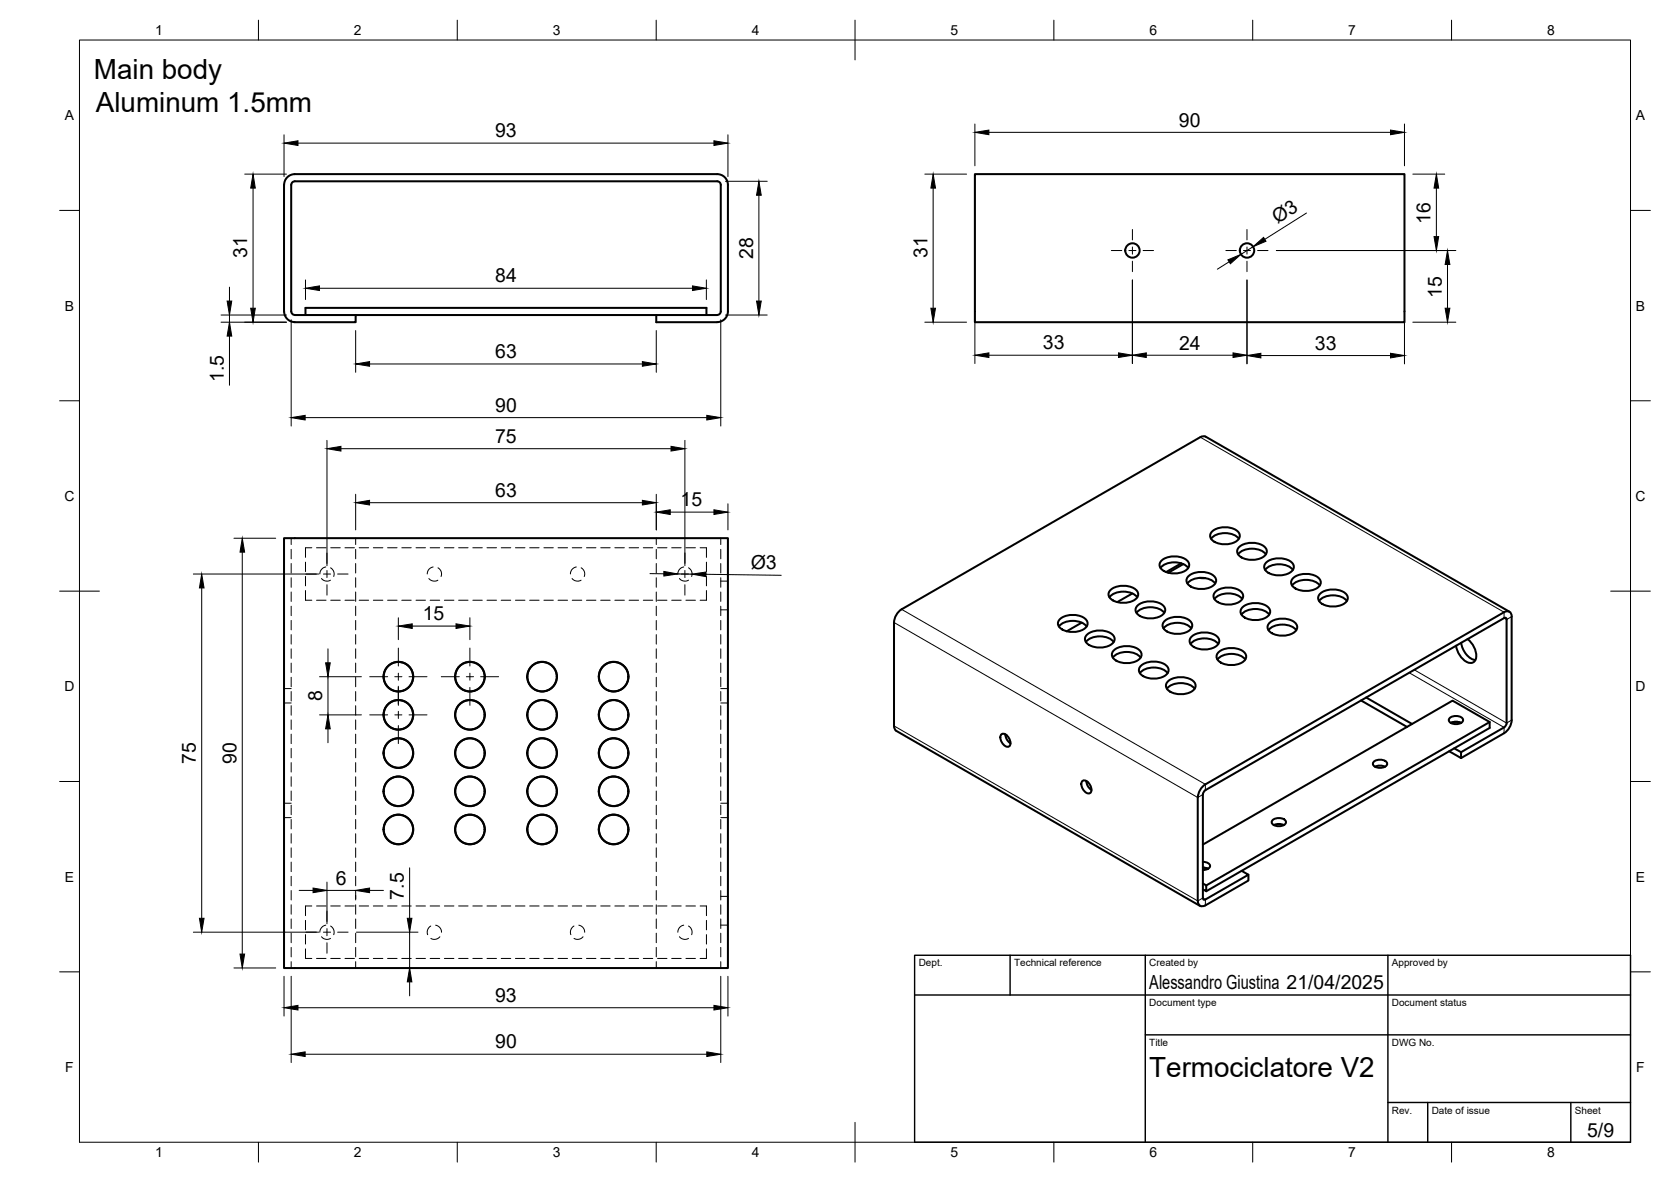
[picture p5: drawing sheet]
<svg xmlns="http://www.w3.org/2000/svg" width="420mm" height="297mm" viewBox="0 0 420 297" stroke-linecap="round" stroke-linejoin="round" font-family="sans-serif">
<!-- layer: Visible -->
<g fill="none" stroke="#000" stroke-width=".51">
<path d="M245.1 43.8h108v37.2h-108zM76.8 79.2v-1.8h100.8v1.8M89.4 79.2v1.8l-15.3-.1a2.7 2.7 0 0 1-2.7-2.7v-31.7a2.74 2.74 0 0 1 2.7-2.7h106.2a2.7 2.7 0 0 1 2.7 2.7v31.8a2.7 2.7 0 0 1-2.7 2.6l-15.3 .1v-1.8h15.3a.94 .94 0 0 0 .9-1v-31.7a.9 .9 0 0 0-.9-.9h-106.2a.9 .9 0 0 0-.9 .9v31.8a.94 .94 0 0 0 .9 .8l90.9 .1M71.4 135.2h111.6v108.1h-111.6zM304.5 135.4a5 5 0 0 1 7 0M304.8 133.5a5.2 5.2 0 0 1 6.7 .4 1.8 1.8 0 0 1-1.4 2.5 5.2 5.2 0 0 1-5.6-1.1 1.4 1.4 0 0 1 .3-1.8zM311.3 139.3a5 5 0 0 1 7 0M311.6 137.4a5.2 5.2 0 0 1 6.7 .5 1.8 1.8 0 0 1-1.4 2.4 5.2 5.2 0 0 1-5.6-1 1.4 1.4 0 0 1 .3-1.9zM224.8 156.4v26l.3 1.1 76.6 44.2M226.7 153.1l75.1-43.2 .7-.3 .7 .1 76.3 44M226.7 153.1l-1.2 1.2-.5 1-.2 1.1M266.3 157.4a5 5 0 0 1 6.9 0"/>
<path d="M266.6 155.5a5.2 5.2 0 0 1 6.7 .5 1.8 1.8 0 0 1-1.5 2.5 5.2 5.2 0 0 1-5.6-1.1 1.4 1.4 0 0 1 .4-1.9zM272 156.5l-3.8 2.2M273.4 159.5a5.2 5.2 0 0 1 6.7 .4 1.8 1.8 0 0 1-1.5 2.5 5.2 5.2 0 0 1-5.6-1.1 1.4 1.4 0 0 1 .4-1.8zM279 150.1a5 5 0 0 1 6.9 0M279.3 148.2a5.2 5.2 0 0 1 6.7 .5 1.8 1.8 0 0 1-1.5 2.4 5.2 5.2 0 0 1-5.6-1.1 1.4 1.4 0 0 1 .4-1.8zM284.7 149.1l-3.8 2.2M285.8 154a5 5 0 0 1 6.9 0M286.1 152.1a5.2 5.2 0 0 1 6.7 .5 1.8 1.8 0 0 1-1.5 2.5 5.2 5.2 0 0 1-5.6-1.1 1.4 1.4 0 0 1 .4-1.9zM291.8 142.7a5 5 0 0 1 7 0M292.1 140.8a5.2 5.2 0 0 1 6.7 .5 1.8 1.8 0 0 1-1.5 2.5 5.2 5.2 0 0 1-5.5-1.1 1.4 1.4 0 0 1 .3-1.9zM292.6 157.9a5 5 0 0 1 6.9 0M292.9 156a5.2 5.2 0 0 1 6.7 .5 1.8 1.8 0 0 1-1.5 2.5 5.2 5.2 0 0 1-5.6-1.1 1.4 1.4 0 0 1 .4-1.9z"/>
<path d="M297 141.6l-3.8 2.2M297.5 141.8l-3.7 2.1M298.6 146.6a5 5 0 0 1 6.9 0M298.9 144.7a5.2 5.2 0 0 1 6.7 .5 1.8 1.8 0 0 1-1.5 2.5 5.2 5.2 0 0 1-5.6-1.1 1.4 1.4 0 0 1 .4-1.9zM299.7 159.9a5.2 5.2 0 0 1 6.7 .5 1.8 1.8 0 0 1-1.5 2.5 5.2 5.2 0 0 1-5.6-1.1 1.4 1.4 0 0 1 .4-1.9zM301.7 145.2l1.3 .1M305.4 150.5a5 5 0 0 1 6.9 0M305.7 148.7a5.2 5.2 0 0 1 6.7 .4 1.8 1.8 0 0 1-1.5 2.5 5.2 5.2 0 0 1-5.6-1.1 1.4 1.4 0 0 1 .4-1.8zM312.2 154.5a5 5 0 0 1 6.9 0M312.5 152.6a5.2 5.2 0 0 1 6.7 .4 1.8 1.8 0 0 1-1.5 2.5 5.2 5.2 0 0 1-5.6-1.1 1.4 1.4 0 0 1 .4-1.8zM318.1 143.2a5 5 0 0 1 7 0M318.4 141.3a5.2 5.2 0 0 1 6.7 .5 1.8 1.8 0 0 1-1.4 2.4 5.2 5.2 0 0 1-5.6-1.1 1.4 1.4 0 0 1 .3-1.8z"/>
<path d="M319 158.4a5 5 0 0 1 6.9 0M319.3 156.5a5.2 5.2 0 0 1 6.7 .4 1.8 1.8 0 0 1-1.5 2.5 5.2 5.2 0 0 1-5.6-1.1 1.4 1.4 0 0 1 .4-1.8zM324.9 147.1a5 5 0 0 1 6.9 0M325.2 145.2a5.2 5.2 0 0 1 6.7 .5 1.8 1.8 0 0 1-1.5 2.5 5.2 5.2 0 0 1-5.6-1.1 1.4 1.4 0 0 1 .4-1.9zM331.7 151a5 5 0 0 1 6.9 0M332 149.1a5.2 5.2 0 0 1 6.7 .5 1.8 1.8 0 0 1-1.5 2.5 5.2 5.2 0 0 1-5.6-1.1 1.4 1.4 0 0 1 .4-1.9zM378.2 153.8l-75.1 43.3M378.2 153.9a1.16 1.16 0 0 1 1.3-.2 1.16 1.16 0 0 1 .6 1.3v26l-.2 1-.9 1.5-.8 .8-10.8 6.2M378.8 155.7v26M378.8 155.7l-.2-.4h-.4l-75.1 43.3-.5 .4-.1 .7M273.1 161.3a5 5 0 0 1 6.9 0M279.8 165.3a5 5 0 0 1 7 0"/>
<path d="M280.1 163.4a5.2 5.2 0 0 1 6.7 .4 1.8 1.8 0 0 1-1.4 2.5 5.2 5.2 0 0 1-5.6-1.1 1.4 1.4 0 0 1 .3-1.8zM286.6 169.2a5 5 0 0 1 7 0M286.9 167.3a5.2 5.2 0 0 1 6.7 .4 1.8 1.8 0 0 1-1.4 2.5 5.2 5.2 0 0 1-5.6-1.1 1.4 1.4 0 0 1 .3-1.8zM293.4 173.1a5 5 0 0 1 7 0M293.7 171.2a5.2 5.2 0 0 1 6.7 .4 1.8 1.8 0 0 1-1.5 2.5 5.2 5.2 0 0 1-5.5-1.1 1.4 1.4 0 0 1 .3-1.8zM299.4 161.8a5 5 0 0 1 6.9 0M306.1 165.7a5 5 0 0 1 7 0M306.4 163.9a5.2 5.2 0 0 1 6.8 .4 1.8 1.8 0 0 1-1.5 2.5 5.2 5.2 0 0 1-5.6-1.1 1.4 1.4 0 0 1 .3-1.8zM342.2 176l11.6 6.7M343.5 175.3l11.5 6.6M367.4 161.5a5 5 0 0 0 3.6 4.4M369 160.6a5 5 0 0 1 1.9 5.4 1.72 1.72 0 0 1-2.7 0l-1.4-1.7-.7-2"/>
<path d="M251.8 184.6a1.61 1.61 0 0 1 2.1 1.3 .98 .98 0 0 1 .1 1.3 .98 .98 0 0 1-1.2 .3 2.35 2.35 0 0 1-1-2.9zM252.8 184.6a2.82 2.82 0 0 0 1.3 2.2M252.8 184.6l.4 .2M272.1 196.3a1.61 1.61 0 0 1 2.2 1.3 .98 .98 0 0 1 .1 1.3 .98 .98 0 0 1-1.2 .3 2.35 2.35 0 0 1-1.1-2.9zM273.2 196.3a2.82 2.82 0 0 0 1.2 2.2M273.2 196.4l.3 .2M302.5 199.7v26M303.1 197.1l-1.2 1.2-.5 1-.2 1.1v26a1.16 1.16 0 0 0 .5 1.2 1.16 1.16 0 0 0 1.4-.1M345.4 191.5a2.38 2.38 0 0 1 3.4 .3 1.56 1.56 0 0 1-2.1 1.2 1.38 1.38 0 0 1-1.5-1.2zM345.7 192.7a2.86 2.86 0 0 1 2.6 0M364.4 188.8l3 1.7M364.5 180.5a2.38 2.38 0 0 1 3.4 .3 1.56 1.56 0 0 1-2.1 1.2 1.38 1.38 0 0 1-1.5-1.2z"/>
<path d="M364.8 181.7a2.86 2.86 0 0 1 2.6 0M365.7 188.1l1.7 .9M374.6 181.4l-71.3 41.1M378.8 181.7l-.2 .6-.4 .5-10.8 6.2v1.5M302.5 212.2l62.7-36.1 9.4 5.3v1.5l-71.3 41.1M302.5 218l1.2 .3M302.5 216.6a1.28 1.28 0 0 1 1.7 1.3 2.02 2.02 0 0 1-1.7 .7M312.2 218.8l1.7 1-10.8 6.2-.5 .1-.1-.4M313.9 219.8v1.5l-10.8 6.2M319.9 206.1a2.38 2.38 0 0 1 3.4 .3 1.56 1.56 0 0 1-2 1.2 1.38 1.38 0 0 1-1.5-1.2zM320.3 207.4a2.86 2.86 0 0 1 2.5 0M302.5 222l.8 .5v1.5l-.8-.5"/>
<circle cx="284.7" cy="62.9" r="1.81"/>
<circle cx="313.6" cy="62.9" r="1.81"/>
<circle cx="100.2" cy="179.6" r="3.7"/>
<circle cx="100.2" cy="170" r="3.7"/>
<circle cx="118.2" cy="170" r="3.7"/>
<circle cx="118.2" cy="179.6" r="3.7"/>
<circle cx="136.3" cy="179.6" r="3.7"/>
<circle cx="136.3" cy="170" r="3.7"/>
<circle cx="154.3" cy="179.6" r="3.7"/>
<circle cx="154.3" cy="170" r="3.7"/>
<circle cx="100.2" cy="189.2" r="3.7"/>
<circle cx="100.2" cy="198.9" r="3.7"/>
<circle cx="118.2" cy="189.2" r="3.7"/>
<circle cx="118.2" cy="198.9" r="3.7"/>
<circle cx="136.3" cy="189.2" r="3.7"/>
<circle cx="136.3" cy="198.9" r="3.7"/>
<circle cx="154.3" cy="189.2" r="3.7"/>
<circle cx="154.3" cy="198.9" r="3.7"/>
<circle cx="100.2" cy="208.4" r="3.7"/>
<circle cx="118.2" cy="208.4" r="3.7"/>
<circle cx="136.3" cy="208.4" r="3.7"/>
<circle cx="154.3" cy="208.4" r="3.7"/>
</g>
<!-- layer: Hidden -->
<g fill="none" stroke="#000" stroke-width=".25">
<path d="M73.2 135.2v1.6M73.2 138.1v2.3M78.4 137.7h-1.6v2.4M79.6 137.7h2.4M83.2 137.7h2.4M86.7 137.7h2.4M89.4 135.2v1.6M89.4 138.1v2.3M90.3 137.7h2.4M93.9 137.7h2.4M97.5 137.7h2.3M101 137.7h2.4"/>
<path d="M104.6 137.7h2.4M108.2 137.7h2.4M111.7 137.7h2.4M115.3 137.7h2.4M118.9 137.7h2.4M122.4 137.7h2.4M126 137.7h2.4M129.6 137.7h2.4M133.2 137.7h2.4M136.8 137.7h2.3M140.3 137.7h2.4M143.9 137.7h2.4"/>
<path d="M147.5 137.7h2.3M151 137.7h2.4M154.6 137.7h2.4M158.2 137.7h2.4M161.8 137.7h2.3M165 135.2v1.6M165 138.1v2.3M165.3 137.7h2.4M168.9 137.7h2.4M172.5 137.7h2.4M176 137.7h1.6v2.4M181.2 135.2v1.6"/>
<path d="M181.2 138.1v2.3M73.2 141.6v2.4M73.2 145.2v2.4M73.2 148.8v2.3M73.2 152.3v2.4M73.2 155.9v2.4M73.2 159.5v2.4M76.8 148.4v2.4h1.6M76.8 141.3v2.3M76.8 144.9v2.3M79.6 150.8h2.4M80.8 145.4a1.75 1.75 0 0 0 2.3 .4"/>
<path d="M81.9 142.5a1.82 1.82 0 0 0-1.5 1.7M83.1 142.7a1.78 1.78 0 0 1 .8 2.2M83.2 150.8h2.4M86.7 150.8h2.4M89.4 141.6v2.4M89.4 145.2v2.4M89.4 148.8v2.3M89.4 152.3v2.4M89.4 155.9v2.4M89.4 159.5v2.4M90.3 150.8h2.4M93.9 150.8h2.4"/>
<path d="M97.5 150.8h2.3M101 150.8h2.4M104.6 150.8h2.4M107.8 145.4a1.75 1.75 0 0 0 2.3 .4M108.2 150.8h2.4M108.9 142.5a1.77 1.77 0 0 0-1.5 1.7M110.1 142.7a1.74 1.74 0 0 1 .8 2.2M111.7 150.8h2.4M115.3 150.8h2.4M118.9 150.8h2.4M122.4 150.8h2.4M126 150.8h2.4"/>
<path d="M129.6 150.8h2.4M133.2 150.8h2.4M136.8 150.8h2.3M140.3 150.8h2.4M143.8 145.4a1.75 1.75 0 0 0 2.3 .4M143.9 150.8h2.4M144.9 142.5a1.77 1.77 0 0 0-1.5 1.7M146.1 142.7a1.74 1.74 0 0 1 .8 2.2M147.5 150.8h2.3M151 150.8h2.4M154.6 150.8h2.4M158.2 150.8h2.4"/>
<path d="M161.8 150.8h2.3M165 141.6v2.4M165 145.2v2.4M165 148.8v2.3M165 152.3v2.4M165 155.9v2.4M165 159.5v2.4M165.3 150.8h2.4M168.9 150.8h2.4M170.8 145.4a1.79 1.79 0 0 0 2.3 .4M171.9 142.5a1.77 1.77 0 0 0-1.5 1.7M172.5 150.8h2.4"/>
<path d="M173.1 142.7a1.78 1.78 0 0 1 .8 2.2M177.6 141.3v2.3M177.6 144.9v2.3M177.6 148.4v2.4h-1.6M181.2 141.6v2.4M181.2 145.2v2.4M181.2 148.8v2.3M181.2 152.3v2.4M181.2 155.9v2.4M181.2 159.5v2.4M181.2 153.3h1.8M181.2 146h1.8"/>
<path d="M71.4 173h1.8M71.4 176.7h1.8M73.2 163.1v2.3M73.2 166.6v2.4M73.2 170.2v2.4M73.2 173.8v2.4M73.2 177.3v2.4M89.4 163.1v2.3M89.4 166.6v2.4M89.4 170.2v2.4M89.4 173.8v2.4M89.4 177.3v2.4"/>
<path d="M165 163.1v2.3M165 166.6v2.4M165 170.2v2.4M165 173.8v2.4M165 177.3v2.4M181.2 163.1v2.3M181.2 166.6v2.4M181.2 170.2v2.4M181.2 173.8v2.4M181.2 177.3v2.4M181.2 173h1.8M181.2 176.7h1.8"/>
<path d="M73.2 180.9v2.4M73.2 184.5v2.4M73.2 188.1v2.3M73.2 191.7v2.3M73.2 195.2v2.4M73.2 198.8v2.4M89.4 180.9v2.4M89.4 184.5v2.4M89.4 188.1v2.3M89.4 191.7v2.3M89.4 195.2v2.4M89.4 198.8v2.4"/>
<path d="M165 180.9v2.4M165 184.5v2.4M165 188.1v2.3M165 191.7v2.3M165 195.2v2.4M165 198.8v2.4M181.2 180.9v2.4M181.2 184.5v2.4M181.2 188.1v2.3M181.2 191.7v2.3M181.2 195.2v2.4M181.2 198.8v2.4"/>
<path d="M71.4 201.9h1.8M71.4 205.5h1.8M73.2 202.4v2.3M73.2 205.9v2.4M73.2 209.5v2.4M73.2 213.1v2.4M73.2 216.6v2.4M89.4 202.4v2.3M89.4 205.9v2.4M89.4 209.5v2.4M89.4 213.1v2.4M89.4 216.6v2.4"/>
<path d="M165 202.4v2.3M165 205.9v2.4M165 209.5v2.4M165 213.1v2.4M165 216.6v2.4M181.2 202.4v2.3M181.2 205.9v2.4M181.2 209.5v2.4M181.2 213.1v2.4M181.2 216.6v2.4M181.2 201.9h1.8M181.2 205.5h1.8"/>
<path d="M73.2 220.2v2.4M73.2 223.8v2.4M73.2 227.4v2.4M73.2 230.9v2.4M73.2 234.5v2.4M73.2 238.1v2.4M76.8 231.3v2.4M76.8 234.9v2.3M76.8 238.4v2.5h1.6M78.4 227.7h-1.6v2.4M79.6 227.7h2.4M80.8 235.4a1.75 1.75 0 0 0 2.3 .4"/>
<path d="M81.9 232.5a1.82 1.82 0 0 0-1.5 1.8M83.1 232.7a1.8 1.8 0 0 1 .8 2.2M83.2 227.7h2.4M86.7 227.7h2.4M89.4 220.2v2.4M89.4 223.8v2.4M89.4 227.4v2.4M89.4 230.9v2.4M89.4 234.5v2.4M89.4 238.1v2.4M90.3 227.7h2.4M93.9 227.7h2.4"/>
<path d="M97.5 227.7h2.3M101 227.7h2.4M104.6 227.7h2.4M108.2 227.7h2.4M108.3 232.7a1.75 1.75 0 0 0-.8 2.2M109.5 232.5a1.77 1.77 0 0 1 1.5 1.8M110.6 235.4a1.75 1.75 0 0 1-2.3 .4M111.7 227.7h2.4M115.3 227.7h2.4M118.9 227.7h2.4M122.4 227.7h2.4M126 227.7h2.4"/>
<path d="M129.6 227.7h2.4M133.2 227.7h2.4M136.8 227.7h2.3M140.3 227.7h2.4M143.9 227.7h2.4M144.3 232.7a1.75 1.75 0 0 0-.7 2.2M145.5 232.5a1.77 1.77 0 0 1 1.5 1.8M146.6 235.4a1.75 1.75 0 0 1-2.3 .4M147.5 227.7h2.3M151 227.7h2.4M154.6 227.7h2.4M158.2 227.7h2.4"/>
<path d="M161.8 227.7h2.3M165 220.2v2.4M165 223.8v2.4M165 227.4v2.4M165 230.9v2.4M165 234.5v2.4M165 238.1v2.4M165.3 227.7h2.4M168.9 227.7h2.4M170.8 235.4a1.79 1.79 0 0 0 2.3 .4M171.9 232.5a1.77 1.77 0 0 0-1.5 1.8M172.5 227.7h2.4"/>
<path d="M173.1 232.7a1.8 1.8 0 0 1 .8 2.2M176 227.7h1.6v2.4M177.6 231.3v2.4M177.6 234.9v2.3M177.6 238.4v2.5h-1.6M181.2 220.2v2.4M181.2 223.8v2.4M181.2 227.4v2.4M181.2 230.9v2.4M181.2 234.5v2.4M181.2 238.1v2.4M181.2 232.5h1.8"/>
<path d="M181.2 225.3h1.8M73.2 241.7v1.6M79.6 240.9h2.4M83.2 240.9h2.4M86.7 240.9h2.4M89.4 241.7v1.6M90.3 240.9h2.4M93.9 240.9h2.4M97.5 240.9h2.3M101 240.9h2.4M104.6 240.9h2.4M108.2 240.9h2.4"/>
<path d="M111.7 240.9h2.4M115.3 240.9h2.4M118.9 240.9h2.4M122.4 240.9h2.4M126 240.9h2.4M129.6 240.9h2.4M133.2 240.9h2.4M136.8 240.9h2.3M140.3 240.9h2.4M143.9 240.9h2.4M147.5 240.9h2.3M151 240.9h2.4"/>
<path d="M154.6 240.9h2.4M158.2 240.9h2.4M161.8 240.9h2.3M165 241.7v1.6M165.3 240.9h2.4M168.9 240.9h2.4M172.5 240.9h2.4M181.2 241.7v1.6"/>
</g>
<!-- layer: Visible Narrow -->
<path d="M301.8 109.9l76.4 43.9v1.5l.6 .4 1.3-.7M224.8 156.4l76.4 44 1.3-.7M226.7 153.1l76.4 44v1.5M354.3 169.1l23.9 13.7v1.5M355.6 168.3l23.2 13.4 1.3-.7M224.8 182.4l76.4 44 1.3-.7 .6 .3v1.5" fill="none" stroke="#000" stroke-width=".25"/>
<!-- layer: BORDER -->
<g fill="none" stroke="#000" stroke-width=".25">
<path d="M20 10.1h390v276.9h-390zM65 5.1v5M115 5.1v5M165 5.1v5M215 5.1v10M265 5.1v5M315 5.1v5M365 5.1v5M15 52.9h5M410 52.9h5M15 100.7h5M410 100.7h5"/>
<path d="M15 148.6h10M405 148.6h10M15 196.4h5M410 196.4h5M15 244.2h5M410 244.2h5M65 287v5M115 287v5M165 287v5M215 282.1v9.9M265 287v5M315 287v5"/>
<path d="M365 287v5"/>
</g>
<!-- layer: TITLEBLOCK -->
<path d="M230 240.1h180v46.9h-180zM230 250h180M254 240.1v9.9M288 240.1v46.9M349 240.1v46.9M288 260.1h122M349 277.1h61M359 277.1v9.9M395 277.1v9.9" fill="none" stroke="#000" stroke-width=".36"/>
<!-- layer: FD_Dimensions -->
<g fill="none" stroke="#000" stroke-width=".25">
<path d="M71.4 33.9v10.5M74.9 36h104.6M183 33.9v10.5M245.1 31.2v10.5M248.6 33.3h101M353.1 31.2v10.5M61.5 43.8h10.5M63.6 47.3v30.2M182.4 45.6h10.5M190.8 49.1v26.6M232.5 43.8h10.5M234.6 47.3v30.2"/>
<path d="M328.5 53.5l-10.5 6.6M355.2 43.8h8.1M361.2 47.3v12.2M55.6 79.2h16.4M57.7 72.2v3.5M57.7 79.2v1.8M76.8 70.3v5M80.3 72.4h93.8M177.6 70.3v5M182.4 79.2h10.5M284.7 70.4v21M309.1 65.8l-3 1.9"/>
<path d="M313.5 70.4v21M315.1 62l-3.1 1.9M320.9 63h45.2M364 66.5v11M55.6 81h16.4M57.7 84.5v12.3M73.2 80.4v26.7M89.4 83.1v10.5M92.9 91.5h68.6M165 83.1v10.5M181.2 80.4v26.7M232.5 81h10.5"/>
<path d="M245.1 80.4v11M248.6 89.3h32.6M288.2 89.3h21.8M317 89.4h32.6M353.1 80.4v11M355.2 81h10.9M76.7 105h101M82.2 110.7v31.5M85.7 112.8h83M172.2 110.7v31.5M58.8 135.3h10.5M60.9 138.8v101"/>
<path d="M89.4 124.2v9M92.9 126.3h68.6M165 124.2v9M168.5 128.7h11M183 126.6v6.6M48.6 144.3h31.5M50.7 147.8v83M100.2 155.2v5.5M103.7 157.3h11M118.2 155.2v5.5M163.4 144.2h3.5M170.4 144.2l3.6 .1"/>
<path d="M177.5 144.3l18.9 .3M80.3 170.1h10.6M80.3 179.6h10.6M82.5 163.1v3.5M82.5 170.1v9.5M82.5 183.2v3.5M103 218.1v12.7M48.6 234.3h31.5M75.2 223.8h3.5M82.2 221.7v10.5M82.2 223.8h7.2M89.4 225v.9"/>
<path d="M89.6 234.3h15.5M92.9 223.8h3.5M103 234.3v9M58.8 243.3h10.5M71.4 245.3v10M73.2 245.3v21.7M74.9 253.2h104.6M103 246.7v3.6M181.2 245.3v21.7M183 245.3v10M76.7 264.9h101"/>
</g>
<g fill="#000" stroke="#000" stroke-width=".25">
<path d="M71.4 36l3.5-.6v1.2zM179.5 35.4l3.5 .6-3.5 .6zM245.1 33.3l3.5-.6v1.2zM349.6 32.7l3.5 .6-3.5 .6zM63.6 43.8l.6 3.5h-1.2zM190.8 45.6l.6 3.5h-1.2zM234.6 43.8l.6 3.5h-1.1zM315.1 62l2.6-2.3 .6 .9zM360.6 59.5h1.1l-.5 3.5zM361.2 43.8l.5 3.5h-1.1zM57.1 75.7h1.2l-.6 3.5zM63 77.5h1.2l-.6 3.5z"/>
<path d="M76.8 72.4l3.5-.6v1.2zM174.1 71.8l3.5 .6-3.5 .6zM190.2 75.7h1.2l-.6 3.5zM234.1 77.5h1.1l-.6 3.5zM308.7 65.3l3.3-1.4-2.6 2.4zM364 63l.6 3.5h-1.2zM363.4 77.5h1.2l-.6 3.5zM57.7 81l.6 3.5h-1.2zM89.4 91.5l3.5-.6v1.1zM161.5 90.9l3.5 .6-3.5 .5zM245.1 89.3l3.5-.6v1.1zM281.2 88.7l3.5 .6-3.5 .5z"/>
<path d="M284.7 89.3l3.5-.6v1.1zM310 88.7l3.5 .6-3.5 .5zM313.5 89.4l3.5-.6v1.1zM349.6 88.8l3.5 .6-3.5 .5zM73.2 105l3.5-.6v1.1zM82.2 112.8l3.5-.6v1.2zM168.7 112.2l3.5 .6-3.5 .6zM177.7 104.4l3.5 .6-3.5 .5zM60.9 135.3l.6 3.5h-1.2zM89.4 126.3l3.5-.6v1.2zM161.5 125.7l3.5 .6-3.5 .6zM165 128.7l3.5-.6v1.2z"/>
<path d="M179.5 128.1l3.5 .6-3.5 .6zM50.7 144.3l.6 3.5h-1.2zM100.2 157.3l3.5-.5v1.1zM114.7 156.8l3.5 .5-3.5 .6zM166.9 143.6l3.5 .6-3.5 .6zM174 144.3l3.5-.6v1.2zM81.9 166.6h1.1l-.5 3.5zM82.5 179.6l.5 3.6h-1.1zM50.1 230.8h1.2l-.6 3.5zM60.3 239.8h1.2l-.6 3.5zM78.7 223.2l3.5 .6-3.5 .5zM89.4 223.8l3.5-.6v1.1z"/>
<path d="M102.4 230.8h1.2l-.6 3.5zM71.4 253.2l3.5-.5v1.1zM103 243.3l.6 3.4h-1.2zM179.5 252.7l3.5 .5-3.5 .6zM73.2 264.9l3.5-.6v1.2zM177.7 264.3l3.5 .6-3.5 .6z"/>
</g>
<!-- layer: Smart Centers -->
<g fill="none" stroke="#000" stroke-width=".25">
<path d="M284.7 57.7v2.6M313.5 57.7v2.6M279.4 63h2.7M283.8 63h1.8M284.7 62.1v1.8M284.7 65.6v2.7M287.4 63h2.6M308.2 63h2.7M312.7 63h1.7M313.5 62.1v1.8M313.5 65.6v2.7M316.2 63h2.6"/>
<path d="M82.2 139v2.6M172.2 139v2.6M76.9 144.3h2.6M81.3 144.3h1.8M82.2 143.4v1.7M82.2 146.9v2.6M84.9 144.3h2.6M166.9 144.3h2.6M171.3 144.3h1.8M172.2 143.4v1.7M172.2 146.9v2.6M174.9 144.3h2.6"/>
<path d="M93 170.1h4.5M93 179.6h4.5M99.3 170.1h1.7M99.3 179.6h1.7M100.2 162.9v4.5M100.2 169.2v1.7M100.2 172.5v4.8M100.2 178.8v1.8M102.8 170.1h4.6M102.8 179.6h4.6M111 170.1h4.5M117.3 170.1h1.8"/>
<path d="M118.2 162.9v4.5M118.2 169.2v1.7M118.2 172.7v4.6M120.8 170.1h4.6M100.2 182.3v4.6M76.9 234.3h2.6M81.3 234.3h1.8M82.2 229v2.6M82.2 233.4v1.7M82.2 236.9v2.7M84.9 234.3h2.6"/>
</g>
<g font-size="7">
<text x="23.6" y="19.7">Main body</text>
<text x="24.1" y="28.1">Aluminum 1.5mm</text>
<text x="289" y="270.6">Termociclatore V2</text>
</g>
<g font-size="4.9">
<text x="124.5" y="34.5">93</text>
<text x="296.4" y="31.8">90</text>
<text x="321.2" y="56.3" transform="rotate(-32 321.2 56.3)">Ø3</text>
<text x="359.7" y="56.2" transform="rotate(-90 359.7 56.2)">16</text>
<text x="62.2" y="64.7" transform="rotate(-90 62.2 64.7)">31</text>
<text x="189.4" y="65.1" transform="rotate(-90 189.4 65.1)">28</text>
<text x="233.2" y="64.7" transform="rotate(-90 233.2 64.7)">31</text>
<text x="124.5" y="71">84</text>
<text x="362.5" y="74.9" transform="rotate(-90 362.5 74.9)">15</text>
<text x="262.2" y="87.8">33</text>
<text x="296.5" y="87.9">24</text>
<text x="330.6" y="87.9">33</text>
<text x="56.2" y="96" transform="rotate(-90 56.2 96)">1.5</text>
<text x="124.5" y="90">63</text>
<text x="124.5" y="103.5">90</text>
<text x="124.5" y="111.3">75</text>
<text x="124.5" y="124.9">63</text>
<text x="171.1" y="127.2">15</text>
<text x="188.8" y="142.9" transform="rotate(1 188.8 142.9)">Ø3</text>
<text x="106.3" y="155.9">15</text>
<text x="81" y="176.2" transform="rotate(-90 81 176.2)">8</text>
<text x="49.3" y="192" transform="rotate(-90 49.3 192)">75</text>
<text x="59.5" y="192" transform="rotate(-90 59.5 192)">90</text>
<text x="84.5" y="222.3">6</text>
<text x="101.5" y="226.1" transform="rotate(-90 101.5 226.1)">7.5</text>
<text x="124.5" y="251.8">93</text>
<text x="289" y="248.5">Alessandro Giustina 21/04/2025</text>
<text x="124.5" y="263.5">90</text>
<text x="399.1" y="285.7">5/9</text>
</g>
<g font-size="3.5">
<text x="39" y="8.8">1</text>
<text x="89" y="8.8">2</text>
<text x="139" y="8.8">3</text>
<text x="189" y="8.8">4</text>
<text x="239" y="8.8">5</text>
<text x="289" y="8.8">6</text>
<text x="339" y="8.8">7</text>
<text x="389" y="8.8">8</text>
<text x="16.3" y="30.2">A</text>
<text x="411.3" y="30.2">A</text>
<text x="16.3" y="78">B</text>
<text x="411.3" y="78">B</text>
<text x="16.2" y="125.9">C</text>
<text x="411.2" y="125.9">C</text>
<text x="16.2" y="173.7">D</text>
<text x="411.2" y="173.7">D</text>
<text x="16.3" y="221.6">E</text>
<text x="411.3" y="221.6">E</text>
<text x="16.4" y="269.4">F</text>
<text x="411.4" y="269.4">F</text>
<text x="39" y="290.8">1</text>
<text x="89" y="290.8">2</text>
<text x="139" y="290.8">3</text>
<text x="189" y="290.8">4</text>
<text x="239" y="290.8">5</text>
<text x="289" y="290.8">6</text>
<text x="339" y="290.8">7</text>
<text x="389" y="290.8">8</text>
</g>
<g font-size="2.5">
<text x="231" y="242.9">Dept.</text>
<text x="255" y="242.9">Technical reference</text>
<text x="289" y="242.9">Created by</text>
<text x="350" y="242.9">Approved by</text>
<text x="289" y="252.8">Document type</text>
<text x="350" y="252.8">Document status</text>
<text x="289" y="262.9">Title</text>
<text x="350" y="262.9">DWG No.</text>
<text x="350" y="279.9">Rev.</text>
<text x="360" y="279.9">Date of issue</text>
<text x="396" y="279.9">Sheet</text>
</g>
</svg>
